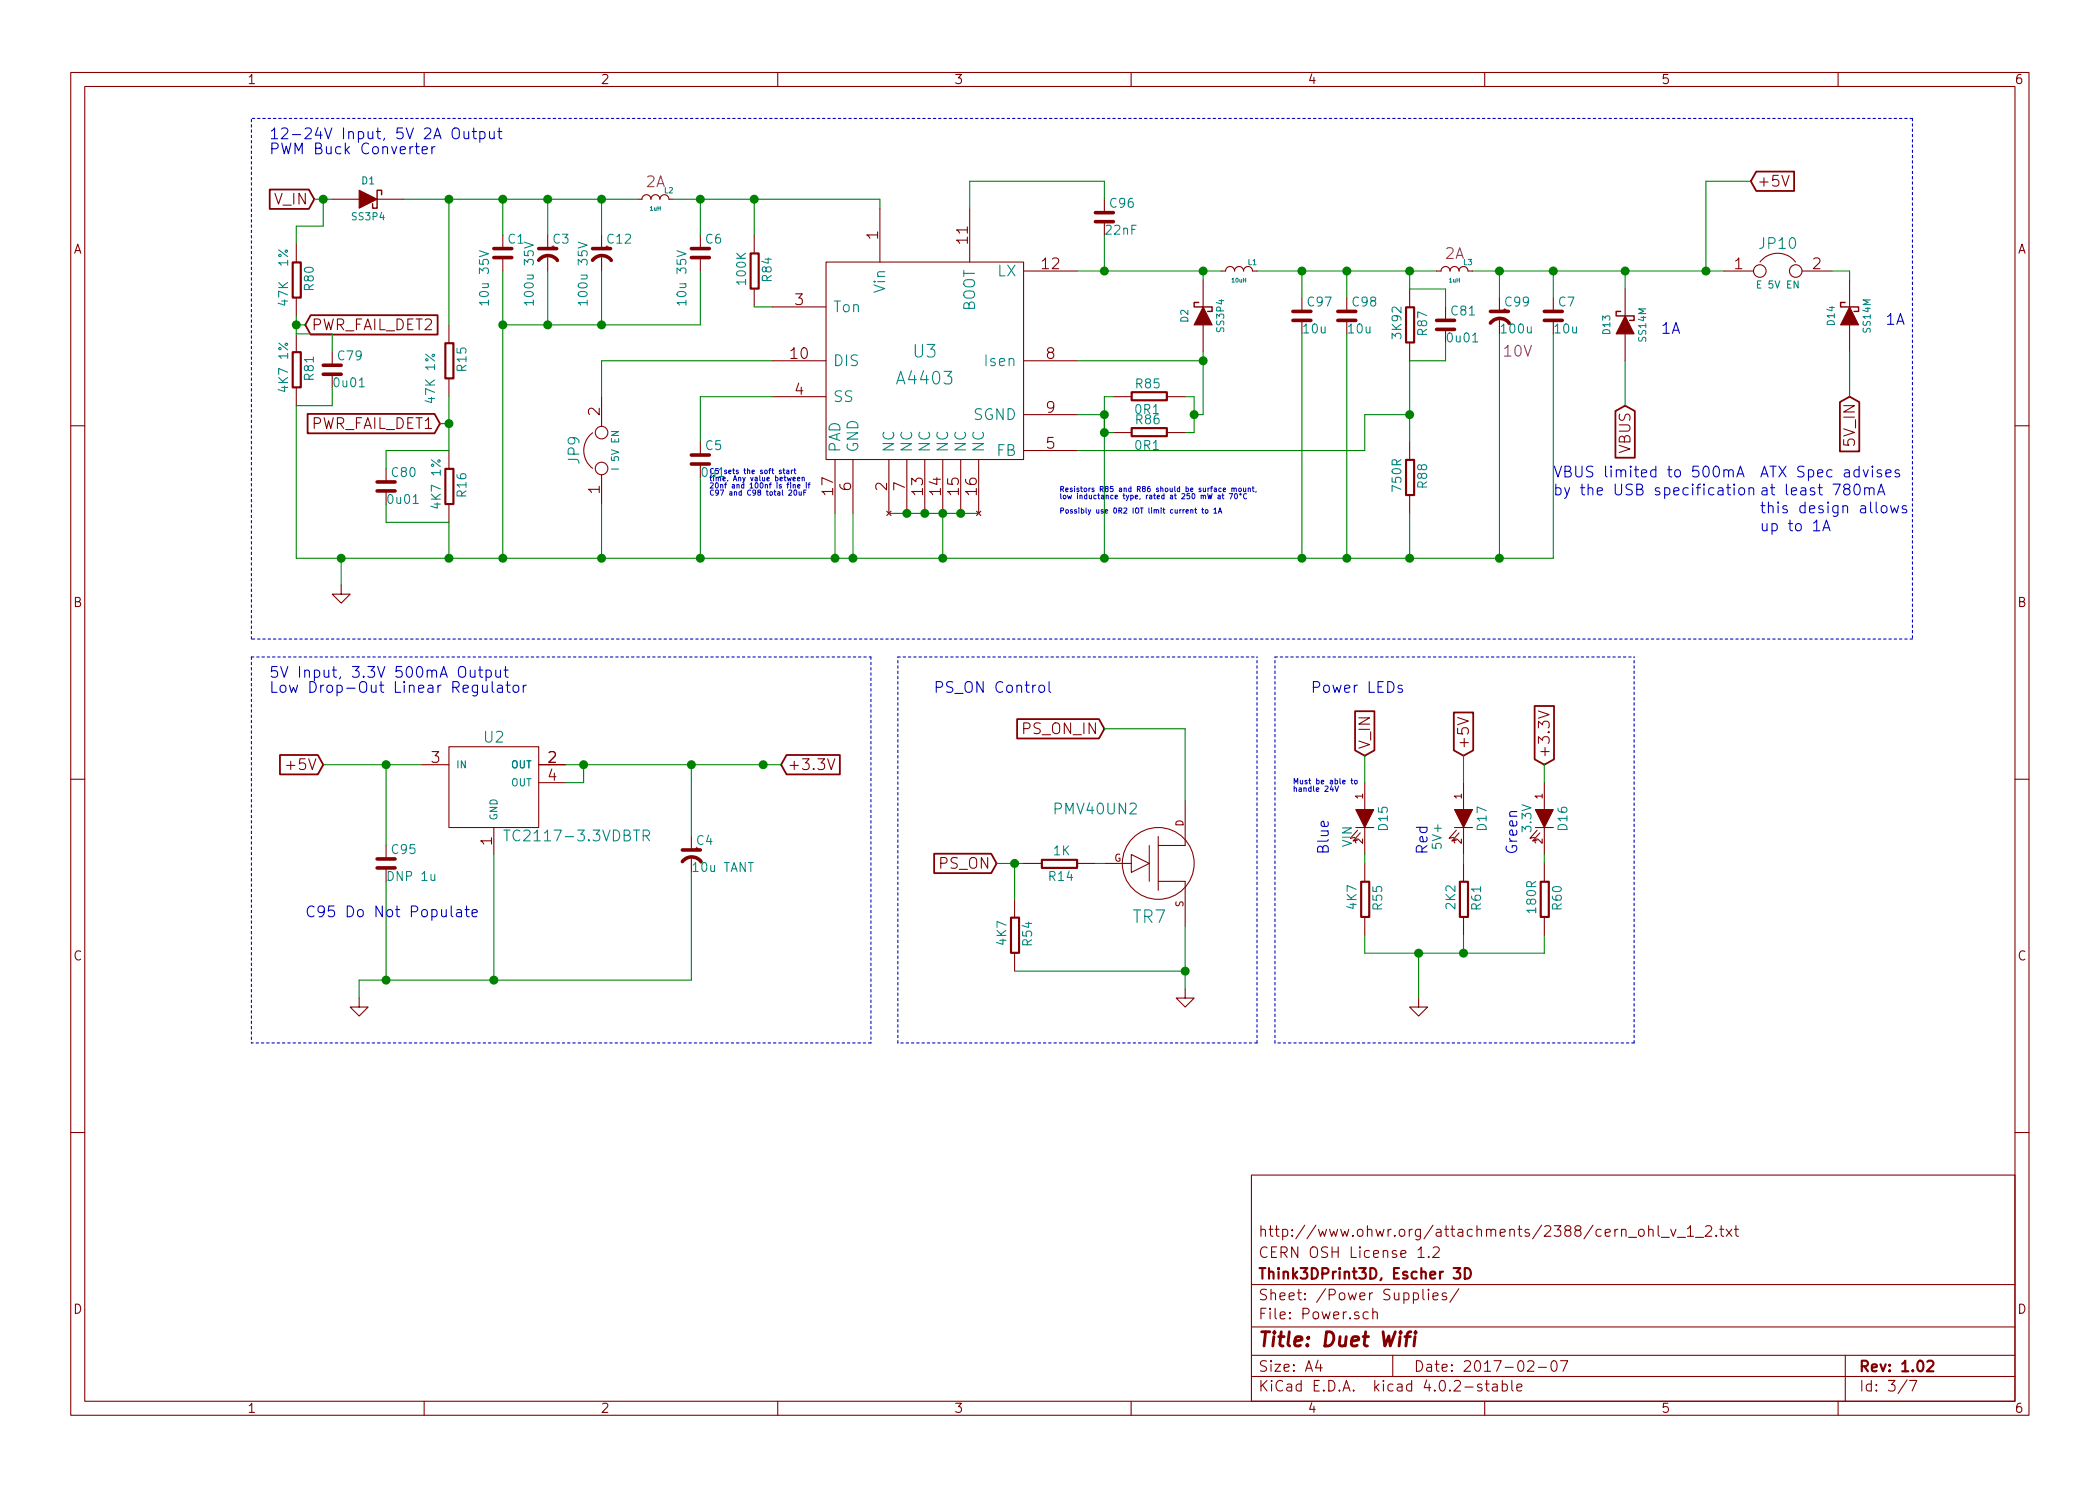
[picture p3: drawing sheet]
<svg xmlns="http://www.w3.org/2000/svg" width="297mm" height="210mm" viewBox="0 0 297 210" stroke-linecap="round" stroke-linejoin="round" font-family="sans-serif">
<g fill="none" stroke="#840000" stroke-width=".15">
<path d="M10 10.3h277v189.9h-277zM12 12.2h273v186.1h-273zM60 10.3v1.9M110 10.3v1.9M160 10.3v1.9M210 10.3v1.9M260 10.3v1.9M41.9 34.5v2.6M47 28.2h3.8M53.3 28.2h3.8M71.1 33.3v1.9M71.1 36.4v1.9"/>
<path d="M77.5 33.3v1.9M77.5 36.4v1.9M85.1 33.3v1.9M85.1 36.4v1.9M90.2 28.2h.6a.63 .63 0 0 1 .6-.6 .63 .63 0 0 1 .7 .6 .63 .63 0 0 1 .6-.6 .63 .63 0 0 1 .6 .6 .63 .63 0 0 1 .7-.6 .63 .63 0 0 1 .6 .6h.6M99.1 33.3v1.9M99.1 36.4v1.9M106.7 33.3v2.5M116.8 37.1h28v27.9h-28zM124.5 29.5v7.6M137.2 29.5v7.6M144.8 38.3h7.6"/>
<path d="M156.2 28.2v1.9M170.2 39.6v3.8M172.7 38.3h.7a.63 .63 0 0 1 .6-.6 .63 .63 0 0 1 .6 .6 .63 .63 0 0 1 .7-.6 .63 .63 0 0 1 .6 .6 .63 .63 0 0 1 .6-.6 .63 .63 0 0 1 .7 .6h.6M203.2 38.3h.6a.63 .63 0 0 1 .7-.6 .63 .63 0 0 1 .6 .6 .63 .63 0 0 1 .6-.6 .63 .63 0 0 1 .7 .6 .63 .63 0 0 1 .6-.6 .63 .63 0 0 1 .6 .6h.7M243.8 38.3h4.2M248.9 37.1a3.2 3.2 0 0 1 5.1 0M254.9 38.3h4.2M261.6 39.6v3.8M41.9 42.2v2.5M41.9 47.2v2.6M41.9 54.9v2.5M47 49.8v1.9"/>
<path d="M63.5 46v2.5M63.5 53.6v2.5M85.1 56.1v4.2M106.7 40.9v2.5M109.2 43.4h7.6M109.2 56.1h7.6M109.2 51h7.6M144.8 51h7.6M144.8 58.7h7.6M157.5 56.1h2.5M165.1 56.1h2.5M170.2 46v3.8"/>
<path d="M184.1 42.2v1.9M190.5 42.2v1.9M199.4 40.9v2.5M199.4 48.5v2.5M204.5 43.4v1.9M212.1 42.2v1.9M219.7 42.2v1.9M229.9 40.9v3.8M229.9 47.2v3.8M261.6 46v3.8M10 60.2h2M54.6 66.3v1.9"/>
<path d="M63.5 63.7v2.6M63.5 71.4v2.5M83.8 61.2a3.2 3.2 0 0 0 0 5.1M85.1 67.2v4.2M99.1 62.5v1.9M118.1 65v7.6M120.6 65v7.6M125.4 72.3l.6 .6M125.7 65v7.6M126 72.3l-.6 .6M128 72.3l.6 .6M128.3 65v7.6"/>
<path d="M128.6 72.3l-.6 .6M130.5 72.3l.6 .6M130.8 65v7.6M131.1 72.3l-.6 .6M133 72.3l.7 .6M133.3 65v7.6M133.7 72.3l-.7 .6M135.6 72.3l.6 .6M135.9 65v7.6M136.2 72.3l-.6 .6M138.1 72.3l.6 .6M138.4 65v7.6"/>
<path d="M138.7 72.3l-.6 .6M144.8 63.7h7.6M157.5 61.2h2.5M165.1 61.2h2.5M199.4 62.5v2.5M199.4 70.1v2.5M285 60.2h2M48.3 82.8v1.3h1.2l-1.2 1.2-1.3-1.2h1.3M10 110.3h2M54.6 119.6v1.9M59.7 108.2h3.8M63.5 105.7h12.7v11.4h-12.7z"/>
<path d="M69.8 117.1v3.8M76.2 108.2h3.8M76.2 110.7h3.8M97.8 118.4v1.9M117.1 107.4l.5 1.5 .5-1.5M163.8 118.4v7.6M167.6 113.3v6.3h-3.8M191.8 117.1h2.5M192 117.5l-1 1.1 .6-.1M192.4 117.9l-1 1.1 .6-.1M193 110.7v3.8M193 117.1v3.8"/>
<path d="M205.7 117.1h2.6M206 117.5l-1 1.1 .6-.1M206.4 117.9l-1 1.1 .6-.1M207 110.7v3.8M207 117.1v3.8M217.2 117.1h2.5M217.4 117.5l-1 1.1 .6-.1M217.6 100.6l1.5 .5-1.5 .5M217.8 117.9l-1 1.1 .6-.1M218.4 110.7v3.8M218.4 117.1v3.8M285 110.3h2"/>
<path d="M143.5 127.2v2.6M143.5 134.9v2.5M144.8 122.2h2.5M152.4 122.2h2.5M156.2 122.2h3.8M160 120.9l2.6 1.3-2.6 1.2zM163.8 124.7h3.8v6.4M167.6 139.9v1.3h1.3l-1.3 1.3-1.2-1.3h1.2M193 122.2v2.5M193 129.8v2.5M207 122.2v2.5M207 129.8v2.5"/>
<path d="M218.4 122.2v2.5M218.4 129.8v2.5M50.8 141.2v1.3h1.3l-1.3 1.3-1.3-1.3h1.3M200.7 141.2v1.3h1.2l-1.2 1.3-1.3-1.3h1.3M10 160.2h2M177 166.3h108v32h-108zM200.6 176.9l.4-.5v1.5M200.6 177.9h.8M202.1 177.8h.1l-.1 .1-.1-.1h.1v.1M202.7 176.6l.2-.2 .5 .1a.37 .37 0 0 1 .1 .6l-.9 .8h1M231.9 174.1a.41 .41 0 0 1 .7 .1v.4a.41 .41 0 0 1-.4 .3 .41 .41 0 0 1-.4-.3zM233.2 174.1a.38 .38 0 0 1 .6 0v.8"/>
<path d="M233.2 173.4v1.5M234.5 173.4v1.3l.2 .2M235 175.1h1.1M236.3 173.9l.4 1 .4-1M237.3 175.1h1.1M238.7 173.9l.4-.5v1.5M238.7 174.9h.8M239.8 175.1h1.2M241.2 173.6l.3-.2 .5 .1a.37 .37 0 0 1 0 .6l-.8 .8h.9M242.7 174.8h.1l-.1 .1v-.1v.1M243.3 173.9h.5M243.5 173.4v1.3l.2 .2h.1"/>
<path d="M244.2 173.9l.8 1M245 173.9l-.8 1M245.3 173.9h.6M245.5 173.4v1.3l.2 .2h.2M285 160.2h2M60 198.3v1.9M110 198.3v1.9M160 198.3v1.9M177 194.8h108M177 191.8h108M177 187.8h108M177 181.8h108"/>
<path d="M186.4 192.5l-.3 1h.9M186.8 193v1M193.5 185.7l-.4-.1-.3 .3 .1 .6 .2 .1 .4-.1M194.2 185.7a.38 .38 0 0 1 .6 .1v.8M194.2 185.1v1.5M197 191.8v3M201.3 182.4v1.3l.2 .2M202.1 182.4l-.1 .1 .1 .1v-.1v-.1v.2M202.1 182.9v1M202.7 183.4l.7-.1v-.3l-.5-.1-.2 .2 .1 .7 .1 .1 .5-.1M204.6 183a.37 .37 0 0 0-.6 .1v.1a.54 .54 0 0 0 .6 .3v.1v.2l-.2 .1-.4-.1M206.3 182.3l-1.2 2"/>
<path d="M209.6 195.9a.37 .37 0 0 0-.6 .1v.1a.54 .54 0 0 0 .6 .3l.1 .1-.1 .2-.2 .1-.4-.1M210 198.3v1.9M210.1 195.8h.5M210.3 195.3v1.3l.2 .2h.1M211.2 195.9l.1-.1 .4 .1 .1 .9M211.8 196.2l-.5 .1-.2 .2 .1 .2 .1 .1 .5-.1M212.5 195.9a.48 .48 0 0 1 .6 .1l.1 .1-.1 .6a.48 .48 0 0 1-.6 0M212.5 195.3v1.5M213.8 195.3v1.3l.2 .2M214.6 196.3l.7-.1-.1-.3-.4-.1-.2 .2v.7l.2 .1 .4-.1M216.1 192.7l.2-.2 .5 .1a.37 .37 0 0 1 .1 .6l-.9 .8h1M217.6 193.5h1.1"/>
<path d="M219.5 192.7a.35 .35 0 0 1 .4-.2 .35 .35 0 0 1 .3 .3 .77 .77 0 0 1-.5 1.2 .9 .9 0 0 1-.2-1.3zM220.7 192.5h1l-.6 1.5M260 198.3v1.9M261 191.8v6.5M269.7 195.2l-1.2 2M270.1 195.3h1l-.6 1.5"/>
<circle cx="248.9" cy="38.3" r=".89"/>
<circle cx="254" cy="38.3" r=".89"/>
<circle cx="85.1" cy="66.3" r=".89"/>
<circle cx="85.1" cy="61.2" r=".89"/>
<circle cx="163.8" cy="122.2" r="5.1"/>
</g>
<g fill="none" stroke="#840000" stroke-width=".3">
<path d="M41.4 37.1h1.1v5h-1.1zM106.2 35.9h1.1v4.9h-1.1zM41.4 49.8h1.1v5h-1.1zM63 48.6h1.1v4.9h-1.1zM160.1 55.5h4.9v1.1h-4.9zM198.9 43.5h1.1v5h-1.1zM63 66.3h1.1v5h-1.1zM160.1 60.6h4.9v1.1h-4.9zM198.9 65.1h1.1v4.9h-1.1zM143 129.8h1.1v5h-1.1zM147.4 121.7h4.9v1.1h-4.9zM192.5 124.8h1.2v4.9h-1.2z"/>
<path d="M206.5 124.8h1.1v4.9h-1.1zM217.9 124.8h1.2v4.9h-1.2zM205.6 179.4h1l-.6 .6 .5 .1 .1 .2-.1 .5-.2 .1h-.5l-.2-.1M207.2 179.4a.76 .76 0 0 1 .9 .8 .76 .76 0 0 1-.9 .7zM272.6 192.7l.2-.2 .5 .1a.37 .37 0 0 1 .1 .6l-.9 .8h1"/>
</g>
<path d="M198.7 189.1h.8M199.6 188.4l-.4 .1-.1 .2-.2 1.7M200.2 189.1l-.2 1.3M200.2 188.4l-.1 .1 .1 .1 .1-.1-.1-.1v.2" fill="none" stroke="#840000" stroke-width=".41"/>
<g fill="#840000" stroke="#840000" stroke-width=".15">
<path d="M217.2 114.5h2.5l-1.3 2.6z"/>
<path d="M205.7 114.5h2.6l-1.3 2.6z"/>
<path d="M191.8 114.5h2.5l-1.3 2.6z"/>
<path d="M170.2 43.4l1.2 2.6h-2.5z"/>
<path d="M261.6 43.4l1.3 2.6h-2.6z"/>
<path d="M50.8 26.9l2.5 1.3-2.5 1.3z"/>
<path d="M229.9 44.7l1.2 2.5h-2.5z"/>
</g>
<path d="M54 27.6v-.7h-.7v2.6h-.6v-.7M169.5 42.8h-.6v.6h2.5v.7h-.6M229.2 44.1h-.6v.6h2.5v.6h-.6M261 42.8h-.7v.6h2.6v.7h-.6" fill="none" stroke="#840000" stroke-width=".2"/>
<path d="M162.6 119.6v5.1" fill="none" stroke="#840000" stroke-width=".14"/>
<g fill="none" stroke="#840000" stroke-width=".25">
<path d="M38.2 26.8h5.5l.7 1.4-.7 1.4h-5.5zM248.4 24.3h5.4v2.7h-5.4l-.8-1.4zM43.5 58.6h18l.7 1.3-.7 1.4h-18zM43.9 44.6h18v2.7h-18l-.7-1.3zM228.5 58.2l1.4-.8 1.3 .8v6.6h-2.7zM260.2 56.9l1.4-.8 1.4 .8v7h-2.8zM217.1 99.9h2.7v7.5l-1.4 .8-1.3-.8zM39.6 106.8h5.4l.7 1.4-.7 1.4h-5.4zM111.3 106.8h7.5v2.8h-7.5l-.8-1.4zM143.9 101.7h11.5l.8 1.4-.8 1.4h-11.5zM191.7 100.6h2.7v5.6l-1.4 .7-1.3-.7zM205.6 100.8h2.8v5.4l-1.4 .7-1.4-.7z"/>
<path d="M132.1 120.8h8.1l.8 1.4-.8 1.3h-8.1z"/>
</g>
<g fill="none" stroke="#0000c2" stroke-width=".15">
<path d="M64.2 18.2a.5 .5 0 0 1 .5-.1 .5 .5 0 0 1 .3 .5l-.1 .8a.53 .53 0 0 1-.6 .2 .53 .53 0 0 1-.3-.5v-.5zM65.6 18.6v.8a.38 .38 0 0 0 .7 .1M66.3 18.6v1M66.8 18.6h.6M67 18.1v1.3l.1 .2h.3M67.9 18.7a.48 .48 0 0 1 .6 .1l.1 .5a.48 .48 0 0 1-.7 .3M67.9 18.6v1.5M69.2 18.6v.8a.38 .38 0 0 0 .7 .1M69.9 18.6v1M70.4 18.6h.6M70.6 18.1v1.3l.1 .2h.3M58.9 20.2v1.4l.1 .1 .3 .1"/>
<path d="M59.7 21.3l.8-.2-.1-.3-.5-.1-.2 .3 .1 .7 .1 .1 .5-.1M61.1 20.7v1.1M61.5 20.7l-.3 .1-.1 .3M242.5 66.1a.36 .36 0 0 1 .4-.1 .36 .36 0 0 1 .2 .3 .77 .77 0 0 1-.4 1.2 .89 .89 0 0 1-.2-1.4zM243.1 69.1l.1-.1 .4 .1 .1 .9M243.7 69.4h-.5a.3 .3 0 0 0-.2 .3 .3 .3 0 0 0 .2 .3l.5-.1M243.8 66.6a.38 .38 0 0 1 .7 .1v.8M243.8 66.5v1M244.2 69h.6M244.4 68.5v1.3l.1 .1 .3 .1M244.5 66.7a.35 .35 0 0 1 .3-.2 .35 .35 0 0 1 .4 .2v.8M245.3 68.5l-.1 .1 .1 .1 .1-.1-.1-.1v.2"/>
<path d="M245.3 69v1M245.7 67.5l.5-1.5 .5 1.5M245.8 67.1h.7M246.1 69.1a.42 .42 0 0 1 .7 .2v.4a.43 .43 0 0 1-.4 .3 .43 .43 0 0 1-.5-.3v-.4zM247.4 69.2a.38 .38 0 0 1 .7 0v.8M247.4 69v1M257.8 75.1l.5-1.5 .6 1.5M258 74.7h.7M263.8 69.2a.38 .38 0 0 1 .6 0v.8M264.4 69.2a.35 .35 0 0 1 .3-.2 .35 .35 0 0 1 .4 .2v.8M265.6 70l.5-1.5 .5 1.5M265.7 69.6h.7"/>
<path d="M266.2 71.7a.42 .42 0 0 1 .4-.2 .42 .42 0 0 1 .3 .4v.4a.43 .43 0 0 1-.4 .3 .43 .43 0 0 1-.4-.3zM266.8 67l.7-.2-.1-.3h-.4l-.2 .2v.7l.2 .1 .4-.1M267.4 71.5l.3 1.1 .3-.7 .3 .7 .3-1.1M268.6 66.5h-.3l-.3 .2 .1 .2 .5 .2 .1 .1-.1 .2-.1 .1-.5-.1M269.6 71.6l-.3-.1-.2 .3v.2l.5 .1 .1 .2-.1 .2-.1 .1-.4-.1M66.5 94.8v.8a.38 .38 0 0 0 .7 .1M67.2 94.8v1M67.7 94.8h.6M67.9 94.3v1.3l.1 .2h.3M68.2 96.9v.9a.38 .38 0 0 0 .7 0M68.8 94.9a.48 .48 0 0 1 .6 .1l.1 .5a.48 .48 0 0 1-.7 .3M68.8 94.8v1.5"/>
<path d="M68.9 96.9v1.1M69.6 96.4v1.4l.2 .2M70.1 94.8v.8a.38 .38 0 0 0 .7 .1M70.4 97l.2-.1 .4 .1 .1 1M70.8 94.8v1M71.1 97.3l-.5 .1a.3 .3 0 0 0-.3 .3 .3 .3 0 0 0 .3 .3l.5-.1M71.3 94.8h.6M71.5 94.3v1.3l.1 .2h.3M71.6 96.9h.6M71.8 96.4v1.4l.1 .1 .3 .1M72.6 97.1a.42 .42 0 0 1 .5-.2 .42 .42 0 0 1 .3 .4v.4a.43 .43 0 0 1-.4 .3 .43 .43 0 0 1-.4-.3zM74 96.9v1.1"/>
<path d="M74.4 96.9l-.2 .1-.2 .3M147 97.1a.42 .42 0 0 1 .4-.2 .42 .42 0 0 1 .4 .4v.4a.43 .43 0 0 1-.5 .3 .43 .43 0 0 1-.4-.3zM148.4 96.4v1.4l.2 .2M198.3 97l-.3-.1-.3 .3 .1 .2 .5 .1 .1 .2-.1 .2-.1 .1-.5-.1M63.8 128.2v1.3l.3 .2M64.6 128.8l.2-.1 .4 .1 .1 .9M65.3 129.1h-.5a.3 .3 0 0 0-.3 .3 .3 .3 0 0 0 .3 .3l.5-.1M65.8 128.7h.6M66 128.2v1.3l.1 .1 .3 .1M66.8 129.2l.7-.1-.1-.3-.4-.1-.2 .2 .1 .7 .1 .1 .4-.1"/>
</g>
<g fill="none" stroke="#008484" stroke-width=".15">
<path d="M39.4 35.4l1.3 .9M40.4 35.4h.1l.2 .2-.2 .1-.2-.1zM67.8 35.5l1.3 .4-1.3 .4M74.2 34.3l1.2 .4-1.2 .4M81.8 34.3l1.3 .4-1.3 .4M95.8 35.5l1.2 .4-1.2 .4M69.1 42.8h-1.3l.4 .4M69.1 42.5v.7M75.4 42.8h-1.2l.3 .4M75.4 42.5v.7M83.1 42.8h-1.3l.3 .4M83.1 42.5v.7"/>
<path d="M97 42.8h-1.2l.3 .4M97 42.5v.7M71.3 117.4h.8M91 118.3h.6a.42 .42 0 0 0 .3-.4 .42 .42 0 0 0-.3-.5h-.6v1.6M91.4 118.3l.5 .7"/>
</g>
<g fill="none" stroke="#840000" stroke-width=".51">
<path d="M69.8 35.2h2.6M69.8 36.4h2.6M76.2 36.8a1.63 1.63 0 0 1 2.6 0M76.2 35.2h2.5M83.8 36.8a1.63 1.63 0 0 1 2.7 0M83.8 35.2h2.6M97.8 35.2h2.5M97.8 36.4h2.5M154.9 31.4h2.6M154.9 30.1h2.6M45.7 53h2.6M45.7 51.7h2.6"/>
<path d="M182.9 44.1h2.5M182.9 45.3h2.5M189.2 44.1h2.6M189.2 45.3h2.6M203.2 45.3h2.5M203.2 46.6h2.5M210.8 45.7a1.63 1.63 0 0 1 2.7 0M210.8 44.1h2.6M218.4 44.1h2.6M218.4 45.3h2.6M53.3 69.5h2.6M53.3 68.2h2.6"/>
<path d="M97.8 65.7h2.5M97.8 64.4h2.5M53.3 122.8h2.6M53.3 121.5h2.6M96.5 121.9a1.63 1.63 0 0 1 2.7 0M96.5 120.3h2.6"/>
</g>
<g fill="none" stroke="#0000c2" stroke-width=".14">
<path d="M110.5 66.6l-.2-.1-.1 .1 .1 .1 .2 .1v.2h-.3M110.7 66.5h.3M110.8 66.3v.6l.2 .1M111.3 66.6h.3v.4M111.4 67.5l.1 .5 .1-.3 .2 .3 .1-.5M111.6 66.7l-.3 .1 .1 .2h.2M111.6 68.3l-.2 .1v.7M111.6 69.4l.3-.1 .1 .2-.5 .6h.5M111.8 68.3v.1M111.8 68.5v.6M111.9 66.5v.5M112.1 66.5l-.2 .2"/>
<path d="M112.2 67.8l.3-.1-.1-.2-.2 .1v.3l.1 .1h.2M112.2 68.6h.3v.5M112.2 68.5v.6M112.3 66.5h.3M112.3 69.4l.1-.1a.39 .39 0 0 1 .3 .4 .39 .39 0 0 1-.3 .4l-.1-.3zM112.4 66.3v.6l.2 .1M112.8 67.8l.3-.1-.1-.2-.2 .1v.3l.1 .1h.2M112.8 68.8l.4-.1-.1-.1-.2-.1-.1 .2 .1 .3h.2M113 69.6l.1 .4h.2M113.3 69.6v.5M113.5 67.6h.2l.1 .4M113.5 67.5v.5"/>
<path d="M113.7 69.7h.2M114 68.3v.1M114 69.3h-.3v.8M114 68.5v.6M114.3 68.5h.3M114.6 68.3l-.2 .1v.7M168.4 72.2h.3v.4M168.4 72.1v.5M169 72.1h.3M169.1 71.9v.6l.2 .1M170 72.1h.3M170.1 71.9v.6l.2 .1"/>
<path d="M170.5 72.2l.2-.1 .2 .2v.2l-.2 .1-.2-.1zM170.8 69.8l.2 .8 .1-.6 .2 .6 .1-.8M171.7 72.1l.2-.2v.7M171.7 72.6h.4M172.3 70.1h.3v.5M172.3 72.6l.3-.7 .2 .7M172.4 72.4h.3M172.6 70.3l-.3 .1 .1 .2 .2-.1M172.7 69.1h-.2l-.1 .1v.3h.3M172.8 70.1h.3M172.9 69.8v.7l.2 .1M173 69.3l.4-.1-.1-.1h-.2l-.1 .3 .1 .2 .2-.1"/>
<path d="M173.9 69.8h.4l-.3 .8M174.2 69.1h.3v.5M174.2 69.1v.5M174.5 69.2l.2-.1 .2 .1v.4M174.7 69.9l.1-.1a.39 .39 0 0 1 .2 .4 .39 .39 0 0 1-.2 .4l-.2-.3zM175.3 69.1h.1l.2 .1v.2l-.2 .2-.2-.1zM175.9 69.1v.4h.3M176.2 69.1v.5M176.3 69.9a.32 .32 0 0 0-.4 .3 .32 .32 0 0 0 .4 .3M176.6 69.1h.2l.1 .5M176.6 69.1v.5M177.1 69.1h.3"/>
<path d="M177.2 68.8v.6l.2 .2M177.7 69.5l-.1 .2M188.3 111.2l-.1 .5h.4M188.8 111.2l.3 .8 .2-.8M191.1 110.4h.3M191.2 110.2v.6l.2 .1M191.6 110.5h.3l.1 .3-.2 .1-.2-.1z"/>
<circle cx="175.5" cy="69.9" r=".1"/>
</g>
<g fill="#008400" stroke="#008400" stroke-width=".25">
<circle cx="54.6" cy="108.2" r=".51"/>
<circle cx="143.5" cy="122.2" r=".51"/>
<circle cx="229.9" cy="38.3" r=".51"/>
<circle cx="241.3" cy="38.3" r=".51"/>
<circle cx="97.8" cy="108.2" r=".51"/>
<circle cx="69.9" cy="138.7" r=".51"/>
<circle cx="82.6" cy="108.2" r=".51"/>
<circle cx="167.6" cy="137.4" r=".51"/>
<circle cx="54.6" cy="138.7" r=".51"/>
<circle cx="108" cy="108.2" r=".51"/>
<circle cx="45.7" cy="28.2" r=".51"/>
<circle cx="106.7" cy="28.2" r=".51"/>
<circle cx="71.1" cy="28.2" r=".51"/>
<circle cx="48.3" cy="79" r=".51"/>
<circle cx="85.1" cy="79" r=".51"/>
<circle cx="71.1" cy="79" r=".51"/>
<circle cx="99.1" cy="79" r=".51"/>
<circle cx="118.1" cy="79" r=".51"/>
<circle cx="120.7" cy="79" r=".51"/>
<circle cx="128.3" cy="72.6" r=".51"/>
<circle cx="130.8" cy="72.6" r=".51"/>
<circle cx="133.4" cy="79" r=".51"/>
<circle cx="133.4" cy="72.6" r=".51"/>
<circle cx="135.9" cy="72.6" r=".51"/>
<circle cx="199.4" cy="58.7" r=".51"/>
<circle cx="168.9" cy="58.7" r=".51"/>
<circle cx="170.2" cy="51" r=".51"/>
<circle cx="156.2" cy="38.3" r=".51"/>
<circle cx="170.2" cy="38.3" r=".51"/>
<circle cx="184.2" cy="38.3" r=".51"/>
<circle cx="190.5" cy="38.3" r=".51"/>
<circle cx="199.4" cy="38.3" r=".51"/>
<circle cx="200.7" cy="134.9" r=".51"/>
<circle cx="207" cy="134.9" r=".51"/>
<circle cx="156.2" cy="79" r=".51"/>
<circle cx="184.2" cy="79" r=".51"/>
<circle cx="190.5" cy="79" r=".51"/>
<circle cx="156.2" cy="58.7" r=".51"/>
<circle cx="156.2" cy="61.2" r=".51"/>
<circle cx="71.1" cy="46" r=".51"/>
<circle cx="77.5" cy="28.2" r=".51"/>
<circle cx="99.1" cy="28.2" r=".51"/>
<circle cx="77.5" cy="46" r=".51"/>
<circle cx="212.1" cy="38.3" r=".51"/>
<circle cx="199.4" cy="79" r=".51"/>
<circle cx="219.7" cy="38.3" r=".51"/>
<circle cx="212.1" cy="79" r=".51"/>
<circle cx="63.5" cy="59.9" r=".51"/>
<circle cx="63.5" cy="79" r=".51"/>
<circle cx="63.5" cy="28.2" r=".51"/>
<circle cx="85.1" cy="28.2" r=".51"/>
<circle cx="85.1" cy="46" r=".51"/>
<circle cx="41.9" cy="46" r=".51"/>
</g>
<g fill="none" stroke="#008400" stroke-width=".15">
<path d="M44.4 28.2h2.6M45.7 28.2v3.8h-3.8v2.5M57.1 28.2h33.1M63.5 28.2v17.8M71.1 28.2v5.1M71.1 38.3v40.7M77.5 28.2v5.1M77.5 38.3v7.7M85.1 28.2v5.1M85.1 38.3v7.7M95.2 28.2h29.3v1.3M99.1 28.2v5.1"/>
<path d="M99.1 38.3v7.7h-28M106.7 28.2v5.1M152.4 38.3h20.3M156.2 28.2v-2.6h-19v3.9M156.2 33.3v5M170.2 38.3v1.3M177.8 38.3h25.4M184.1 38.3v3.9M190.5 38.3v3.9M199.4 38.3v2.6h5.1v2.5M208.3 38.3h35.5M212.1 38.3v3.9"/>
<path d="M219.7 38.3v3.9M229.9 38.3v2.6M247.6 25.6h-6.3v12.7M259.1 38.3h2.5v1.3M41.9 46h1.3M41.9 44.7v2.5h5.1v2.6M62.2 59.9h1.3M63.5 56.1v7.6h-8.9v2.6M106.7 43.4h2.5M109.2 51h-24.1v5.1M109.2 56.1h-10.1v6.4M152.4 51h17.8"/>
<path d="M152.4 58.7h3.8M157.5 56.1h-1.3v22.9M167.6 56.1h1.3v5.1h-1.3M170.2 49.8v8.9h-1.3M184.1 47.2v31.8M190.5 47.2v31.8M199.4 58.7h-6.4v5h-40.6M204.5 48.5v2.5h-5.1v11.5M212.1 47.2v31.8M219.7 47.2v31.8h-177.8v-21.6h5.1v-2.5M229.9 51v6.4M261.6 49.8v6.3"/>
<path d="M48.3 79v3.8M54.6 71.4v2.5h8.9v5.1M85.1 71.4v7.6M99.1 67.6v11.4M118.1 72.6v6.4M120.6 72.6v6.4M125.7 72.6h12.7M133.3 72.6v6.4M156.2 61.2h1.3M199.4 72.6v6.4M45.7 108.2h14M54.6 108.2v11.4"/>
<path d="M80 108.2h30.5M82.5 108.2v2.5h-2.5M97.8 108.2v10.2M156.2 103.1h11.4v10.2M193 106.9v3.8M207 106.9v3.8M218.4 108.2v2.5M54.6 124.7v14M69.8 120.9v17.8M97.8 123.4v15.3h-47v2.5M141 122.2h3.8M143.5 122.2v5"/>
<path d="M143.5 137.4h24.1M154.9 122.2h1.3M167.6 131.1v8.8M193 120.9v1.3M193 132.3v2.6h25.4v-2.6M200.7 134.9v6.3M207 120.9v1.3M207 132.3v2.6M218.4 120.9v1.3"/>
</g>
<g fill="none" stroke="#0000c2" stroke-width=".15" stroke-dasharray=".3 .4">
<path d="M270.5 16.8h-234.9M270.5 16.8v73.6M35.6 93h87.6M35.6 90.4v-73.6M35.6 93v54.6M123.2 93v54.6M127 93h50.8M180.3 93h50.8M270.5 90.4h-234.9M123.2 147.6h-87.6M127 147.6v-54.6M177.8 147.6h-50.8"/>
<path d="M177.8 147.6v-54.6M180.3 147.6v-54.6M231.1 147.6h-50.8M231.1 147.6v-54.6"/>
</g>
<text font-size="2.8" fill="#840000" x="178" y="190.5">Title: Duet Wifi</text>
<g font-size="2.5" fill="#008484">
<text x="129.2" y="50.6">U3</text>
<text x="127.2" y="54.4">A4403</text>
<text x="160.2" y="130.6">TR7</text>
</g>
<g font-size="2.1" fill="#0000c2">
<text x="38.1" y="19.7">12-24V Input, 5V 2A Output</text>
<text x="38.1" y="21.8">PWM Buck Converter</text>
<text x="234.9" y="47.2">1A</text>
<text x="266.7" y="46">1A</text>
<text x="219.7" y="70.1">by the USB specification</text>
<text x="219.7" y="67.6">VBUS limited to 500mA</text>
<text x="248.9" y="70.1">at least 780mA</text>
<text x="248.9" y="67.6">ATX Spec advises</text>
<text x="248.9" y="75.2">up to 1A</text>
<text x="248.9" y="72.6">this design allows</text>
<text x="38.1" y="95.9">5V Input, 3.3V 500mA Output</text>
<text x="38.1" y="98">Low Drop-Out Linear Regulator</text>
<text x="132.1" y="98">PS_ON Control</text>
<text x="185.4" y="98">Power LEDs</text>
<text x="188" y="120.9" transform="rotate(-90 188 120.9)">Blue</text>
<text x="201.9" y="120.9" transform="rotate(-90 201.9 120.9)">Red</text>
<text x="214.6" y="120.9" transform="rotate(-90 214.6 120.9)">Green</text>
<text x="43.2" y="129.8">C95 Do Not Populate</text>
</g>
<g font-size="2.1" fill="#840000">
<text x="38.8" y="29">V_IN</text>
<text x="248.6" y="26.4">+5V</text>
<text x="124.2" y="33.9" transform="rotate(-90 124.2 33.9)">1</text>
<text x="136.9" y="34.4" transform="rotate(-90 136.9 34.4)">11</text>
<text x="147.4" y="38.1">12</text>
<text x="245.3" y="38.1">1</text>
<text x="256.4" y="38.1">2</text>
<text x="44.1" y="46.7">PWR_FAIL_DET2</text>
<text x="112.4" y="43.2">3</text>
<text x="111.9" y="50.8">10</text>
<text x="148" y="50.8">8</text>
<text x="84.8" y="58.8" transform="rotate(-90 84.8 58.8)">2</text>
<text x="112.4" y="55.9">4</text>
<text x="148" y="58.4">9</text>
<text x="43.9" y="60.7">PWR_FAIL_DET1</text>
<text x="148" y="63.5">5</text>
<text x="230.6" y="64.2" transform="rotate(-90 230.6 64.2)">VBUS</text>
<text x="262.4" y="62.9" transform="rotate(-90 262.4 62.9)">5V_IN</text>
<text x="84.8" y="69.8" transform="rotate(-90 84.8 69.8)">1</text>
<text x="117.9" y="70" transform="rotate(-90 117.9 70)">17</text>
<text x="120.4" y="69.4" transform="rotate(-90 120.4 69.4)">6</text>
<text x="125.5" y="69.4" transform="rotate(-90 125.5 69.4)">2</text>
<text x="128" y="69.4" transform="rotate(-90 128 69.4)">7</text>
<text x="130.6" y="70" transform="rotate(-90 130.6 70)">13</text>
<text x="133.1" y="70" transform="rotate(-90 133.1 70)">14</text>
<text x="135.6" y="70" transform="rotate(-90 135.6 70)">15</text>
<text x="138.2" y="70" transform="rotate(-90 138.2 70)">16</text>
<text x="61" y="107.9">3</text>
<text x="77.5" y="107.9">2</text>
<text x="144.8" y="103.9">PS_ON_IN</text>
<text x="193.8" y="106" transform="rotate(-90 193.8 106)">V_IN</text>
<text x="207.8" y="106" transform="rotate(-90 207.8 106)">+5V</text>
<text x="219.2" y="107.3" transform="rotate(-90 219.2 107.3)">+3.3V</text>
<text x="41" y="109">+5V</text>
<text x="77.5" y="110.5">4</text>
<text x="111.4" y="109">+3.3V</text>
<text x="69.6" y="119.6" transform="rotate(-90 69.6 119.6)">1</text>
<text x="132.9" y="122.9">PS_ON</text>
<text x="178" y="178">CERN OSH License 1.2</text>
<text x="178" y="175">http://www.ohwr.org/attachments/2388/cern_ohl_v_1_2.txt</text>
<text x="178" y="184">Sheet: /Power Supplies/</text>
<text x="178" y="181">Think3DPrint3D, Escher 3D</text>
<text x="178" y="186.7">File: Power.sch</text>
<text x="178" y="196.9">KiCad E.D.A. kicad 4.0.2-stable</text>
<text x="178" y="194.1">Size: A4</text>
<text x="200" y="194.1">Date: 2017-02-07</text>
<text x="263" y="194.1">Rev: 1.02</text>
<text x="263" y="196.9">Id: 3/7</text>
</g>
<g font-size="2.1" fill="#840084">
<text x="91.4" y="26.5">2A</text>
<text x="204.4" y="36.6">2A</text>
<text x="212.8" y="50.5">10V</text>
</g>
<g font-size="2.1" fill="#008484">
<text x="249" y="35.2">JP10</text>
<text x="125.2" y="41.4" transform="rotate(-90 125.2 41.4)">Vin</text>
<text x="141" y="39.1">LX</text>
<text x="117.9" y="44.2">Ton</text>
<text x="137.9" y="44.2" transform="rotate(-90 137.9 44.2)">BOOT</text>
<text x="117.9" y="51.8">DIS</text>
<text x="139.5" y="51.8">Isen</text>
<text x="117.9" y="56.9">SS</text>
<text x="137.6" y="59.4">SGND</text>
<text x="82" y="65.6" transform="rotate(-90 82 65.6)">JP9</text>
<text x="118.9" y="64" transform="rotate(-90 118.9 64)">PAD</text>
<text x="121.4" y="64" transform="rotate(-90 121.4 64)">GND</text>
<text x="126.5" y="64" transform="rotate(-90 126.5 64)">NC</text>
<text x="129" y="64" transform="rotate(-90 129 64)">NC</text>
<text x="131.6" y="64" transform="rotate(-90 131.6 64)">NC</text>
<text x="134.1" y="64" transform="rotate(-90 134.1 64)">NC</text>
<text x="136.7" y="64" transform="rotate(-90 136.7 64)">NC</text>
<text x="139.2" y="64" transform="rotate(-90 139.2 64)">NC</text>
<text x="140.9" y="64.5">FB</text>
<text x="68.5" y="105.1">U2</text>
<text x="72.4" y="119">TC2117-3.3VDBTR</text>
<text x="149.4" y="115.2">PMV40UN2</text>
</g>
<g font-size="1.8" fill="#840000">
<text x="35" y="11.9">1</text>
<text x="85" y="11.9">2</text>
<text x="135" y="11.9">3</text>
<text x="185" y="11.9">4</text>
<text x="235" y="11.9">5</text>
<text x="285" y="11.9">6</text>
<text x="10.4" y="35.9">A</text>
<text x="285.4" y="35.9">A</text>
<text x="10.4" y="85.9">B</text>
<text x="285.4" y="85.9">B</text>
<text x="10.4" y="135.9">C</text>
<text x="285.4" y="135.9">C</text>
<text x="10.4" y="185.9">D</text>
<text x="285.4" y="185.9">D</text>
<text x="35" y="199.9">1</text>
<text x="85" y="199.9">2</text>
<text x="135" y="199.9">3</text>
<text x="185" y="199.9">4</text>
<text x="235" y="199.9">5</text>
<text x="285" y="199.9">6</text>
</g>
<g font-size="1.8" fill="#008484">
<text x="157.1" y="29.4">C96</text>
<text x="71.9" y="34.5">C1</text>
<text x="78.2" y="34.5">C3</text>
<text x="86" y="34.5">C12</text>
<text x="99.8" y="34.5">C6</text>
<text x="156.5" y="33.2">22nF</text>
<text x="44.4" y="41" transform="rotate(-90 44.4 41)">R80</text>
<text x="105.5" y="40.2" transform="rotate(-90 105.5 40.2)">100K</text>
<text x="109.1" y="39.8" transform="rotate(-90 109.1 39.8)">R84</text>
<text x="40.7" y="42.7" transform="rotate(-90 40.7 42.7)">47K 1%</text>
<text x="69.1" y="42.7" transform="rotate(-90 69.1 42.7)">10u 35V</text>
<text x="75.5" y="42.6" transform="rotate(-90 75.5 42.6)">100u 35V</text>
<text x="83.1" y="42.6" transform="rotate(-90 83.1 42.6)">100u 35V</text>
<text x="97.1" y="42.7" transform="rotate(-90 97.1 42.7)">10u 35V</text>
<text x="184.4" y="47.2">10u</text>
<text x="185" y="43.4">C97</text>
<text x="190.8" y="47.2">10u</text>
<text x="191.4" y="43.4">C98</text>
<text x="198.2" y="47.8" transform="rotate(-90 198.2 47.8)">3K92</text>
<text x="201.9" y="47.4" transform="rotate(-90 201.9 47.4)">R87</text>
<text x="205.3" y="44.6">C81</text>
<text x="212.5" y="47.2">100u</text>
<text x="213" y="43.4">C99</text>
<text x="220" y="47.2">10u</text>
<text x="220.5" y="43.4">C7</text>
<text x="44.4" y="53.7" transform="rotate(-90 44.4 53.7)">R81</text>
<text x="47.9" y="51">C79</text>
<text x="66" y="52.5" transform="rotate(-90 66 52.5)">R15</text>
<text x="204.9" y="48.4">0u01</text>
<text x="40.7" y="55.1" transform="rotate(-90 40.7 55.1)">4K7 1%</text>
<text x="47.4" y="54.8">0u01</text>
<text x="61.5" y="56.7" transform="rotate(-90 61.5 56.7)">47K 1%</text>
<text x="160.6" y="58.6">0R1</text>
<text x="160.7" y="54.9">R85</text>
<text x="99.8" y="63.7">C5</text>
<text x="160.6" y="63.6">0R1</text>
<text x="160.7" y="60">R86</text>
<text x="55" y="71.3">0u01</text>
<text x="55.5" y="67.5">C80</text>
<text x="62.3" y="71.6" transform="rotate(-90 62.3 71.6)">4K7 1%</text>
<text x="66" y="70.3" transform="rotate(-90 66 70.3)">R16</text>
<text x="99.3" y="67.5">0u1</text>
<text x="198.2" y="69.4" transform="rotate(-90 198.2 69.4)">750R</text>
<text x="201.9" y="69" transform="rotate(-90 201.9 69)">R88</text>
<text x="98.6" y="119.6">C4</text>
<text x="191.2" y="119.8" transform="rotate(-90 191.2 119.8)">VIN</text>
<text x="196.3" y="117.4" transform="rotate(-90 196.3 117.4)">D15</text>
<text x="203.9" y="120" transform="rotate(-90 203.9 120)">5V+</text>
<text x="210.3" y="117.4" transform="rotate(-90 210.3 117.4)">D17</text>
<text x="216.6" y="117.6" transform="rotate(-90 216.6 117.6)">3.3V</text>
<text x="221.7" y="117.4" transform="rotate(-90 221.7 117.4)">D16</text>
<text x="55" y="124.6">DNP 1u</text>
<text x="55.5" y="120.8">C95</text>
<text x="98.1" y="123.4">10u TANT</text>
<text x="148.4" y="124.6">R14</text>
<text x="149" y="121">1K</text>
<text x="191.9" y="128.6" transform="rotate(-90 191.9 128.6)">4K7</text>
<text x="195.5" y="128.7" transform="rotate(-90 195.5 128.7)">R55</text>
<text x="205.8" y="128.6" transform="rotate(-90 205.8 128.6)">2K2</text>
<text x="209.5" y="128.7" transform="rotate(-90 209.5 128.7)">R61</text>
<text x="217.3" y="129.1" transform="rotate(-90 217.3 129.1)">180R</text>
<text x="220.9" y="128.7" transform="rotate(-90 220.9 128.7)">R60</text>
<text x="142.3" y="133.6" transform="rotate(-90 142.3 133.6)">4K7</text>
<text x="146" y="133.8" transform="rotate(-90 146 133.8)">R54</text>
</g>
<g font-size="1.4" fill="#008484">
<text x="51.2" y="26.1">D1</text>
<text x="49.9" y="31.2">SS3P4</text>
<text x="248.7" y="40.8">E 5V EN</text>
<text x="168.1" y="45.6" transform="rotate(-90 168.1 45.6)">D2</text>
<text x="173.2" y="46.9" transform="rotate(-90 173.2 46.9)">SS3P4</text>
<text x="227.8" y="47.3" transform="rotate(-90 227.8 47.3)">D13</text>
<text x="259.5" y="46" transform="rotate(-90 259.5 46)">D14</text>
<text x="264.6" y="47" transform="rotate(-90 264.6 47)">SS14M</text>
<text x="232.8" y="48.3" transform="rotate(-90 232.8 48.3)">SS14M</text>
<text x="87.6" y="66.2" transform="rotate(-90 87.6 66.2)">I 5V EN</text>
<text x="64.5" y="108.7">IN</text>
<text x="72.2" y="108.7">OUT</text>
<text x="72.2" y="111.2">OUT</text>
<text x="70.4" y="116.1" transform="rotate(-90 70.4 116.1)">GND</text>
</g>
<g font-size="1.4" fill="#840000">
<text x="192.8" y="113" transform="rotate(-90 192.8 113)">1</text>
<text x="206.8" y="113" transform="rotate(-90 206.8 113)">1</text>
<text x="218.2" y="113" transform="rotate(-90 218.2 113)">1</text>
<text x="167.4" y="117" transform="rotate(-90 167.4 117)">D</text>
<text x="192.8" y="119.4" transform="rotate(-90 192.8 119.4)">2</text>
<text x="206.8" y="119.4" transform="rotate(-90 206.8 119.4)">2</text>
<text x="218.2" y="119.4" transform="rotate(-90 218.2 119.4)">2</text>
<text x="157.6" y="121.9">G</text>
<text x="167.4" y="128.3" transform="rotate(-90 167.4 128.3)">S</text>
</g>
<g font-size="1.1" fill="#008484">
<text x="94" y="27.3">L2</text>
<text x="176.5" y="37.5">L1</text>
<text x="207" y="37.5">L3</text>
</g>
<g font-size="1.1" fill="#0000c2">
<text x="182.9" y="110.9">Must be able to</text>
<text x="182.9" y="112">handle 24V</text>
</g>
<g font-size="1" fill="#0000c2">
<text x="100.3" y="67.1">C5 sets the soft start</text>
<text x="100.3" y="68.1">time. Any value between</text>
<text x="100.3" y="69.1">20nf and 100nf is fine if</text>
<text x="100.3" y="70.1">C97 and C98 total 20uF</text>
<text x="149.9" y="69.6">Resistors R85 and R86 should be surface mount,</text>
<text x="149.9" y="70.6">low inductance type, rated at 250 mW at 70°C</text>
<text x="149.9" y="72.6">Possibly use 0R2 IOT limit current to 1A</text>
</g>
<g font-size=".8" fill="#008484">
<text x="92" y="29.8">1uH</text>
<text x="174.3" y="39.9">10uH</text>
<text x="205" y="39.9">1uH</text>
</g>
<g font-size=".7" fill="#840000">
<text x="78" y="35.2">+</text>
<text x="85.6" y="35.2">+</text>
<text x="212.6" y="44.1">+</text>
<text x="98.3" y="120.3">+</text>
</g>
</svg>
